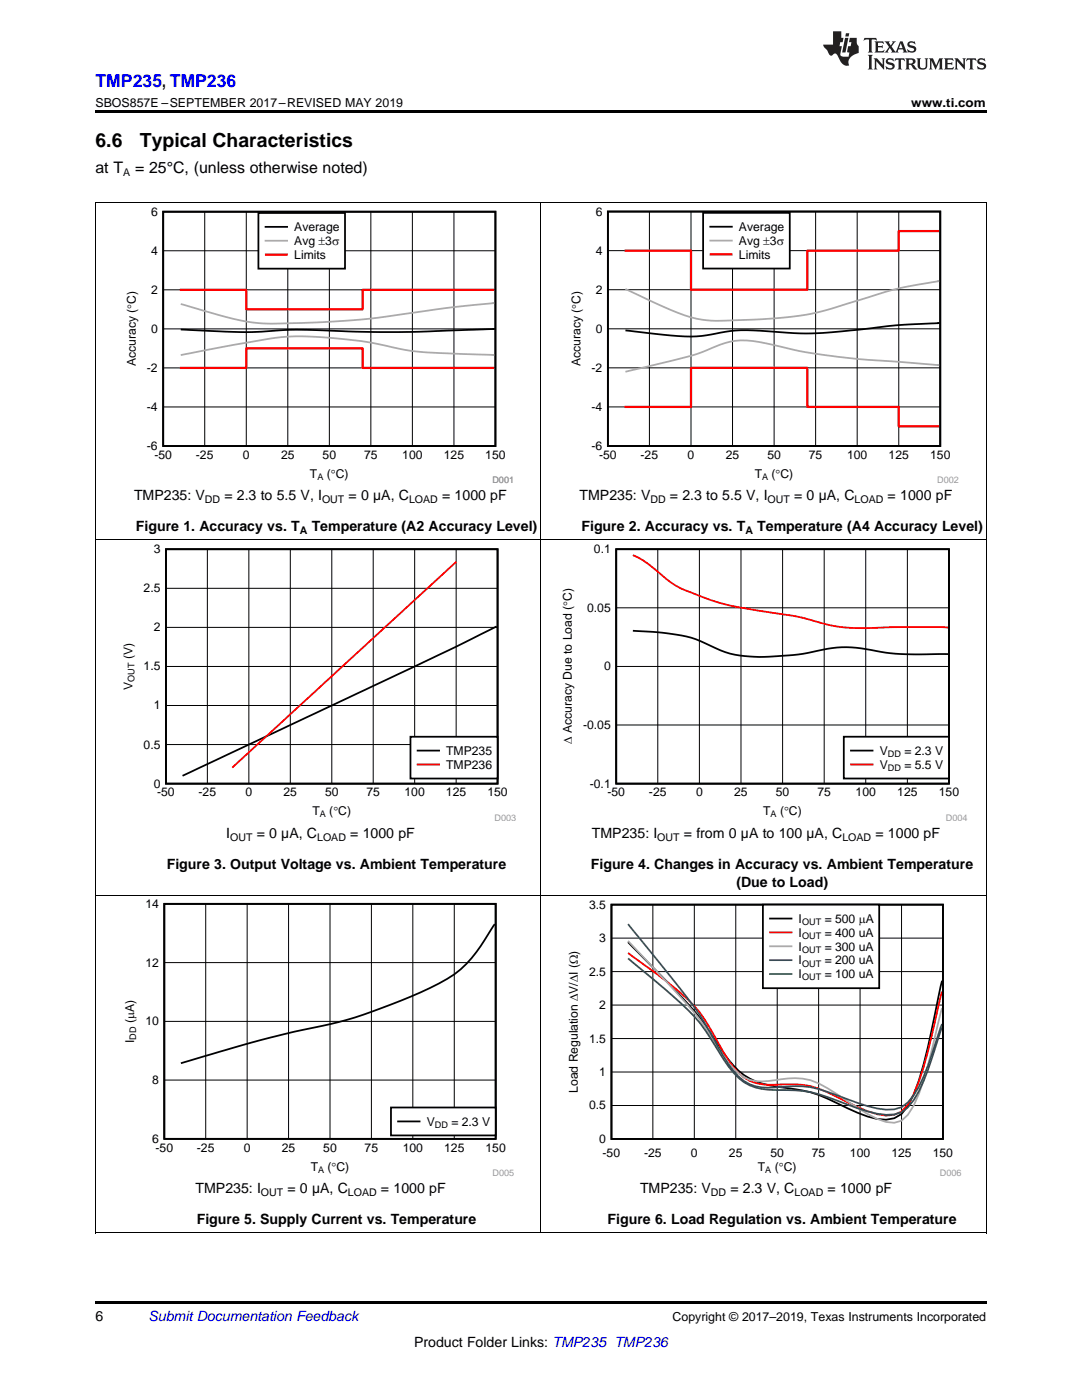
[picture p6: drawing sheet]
<svg xmlns="http://www.w3.org/2000/svg" width="216mm" height="279mm" viewBox="0 0 216 279" stroke-linecap="round" stroke-linejoin="round" font-family="sans-serif">
<path d="M19 246.1h.2zM196.7 246.1h.1zM19 259.7h177.8v.5h-177.8z" fill="#000"/>
<path d="M19.1 178.7v67.4M107.9 178.7v67.4M196.8 178.7v67.4M19 246h177.8" fill="none" stroke="#000" stroke-width=".2"/>
<path d="M24.4 179.4h78.2v55.3h-78.2z" fill-rule="evenodd" fill="#fff"/>
<path d="M32.8 180.4h66.1v46.9h-66.1zM98.7 184.4a57.2 57.2 0 0 1-5.6 8 28.1 28.1 0 0 1-9.2 5.6 96.8 96.8 0 0 1-22.5 7.3 277.6 277.6 0 0 0-25.3 6.9" fill="none" stroke="#000" stroke-width=".35"/>
<path d="M32.8 180.4h66.1v46.9h-66.1zM32.8 192.1h66.1M41 180.4v46.9M49.3 180.4v46.9M57.6 180.4v46.9M65.8 180.4v46.9M74.1 180.4v46.9M82.4 180.4v46.9M90.6 180.4v46.9M32.8 215.6h66.1M32.8 203.8h66.1" fill="none" stroke="#000" stroke-width=".2"/>
<path d="M78 221h20.9v5.6h-20.9z" fill-rule="evenodd" fill="#fff"/>
<path d="M78 221h20.9v5.6h-20.9zM79.4 223.8h4.3" fill="none" stroke="#000" stroke-width=".35"/>
<path d="M113 179.6h78.9v55.1h-78.9z" fill-rule="evenodd" fill="#fff"/>
<path d="M122 180.5h66.2v46.8h-66.2zM125.3 188l3.1 3.2a189.6 189.6 0 0 1 11.3 11.9l3.8 5.7a17.6 17.6 0 0 0 6.1 6.5 21.7 21.7 0 0 0 7.7 1.9 24.4 24.4 0 0 1 9.8 3 33.3 33.3 0 0 0 7.9 3.1 5.2 5.2 0 0 0 6.1-2.5 43.6 43.6 0 0 0 4.1-11.8l2.8-13.3" fill="none" stroke="#000" stroke-width=".35"/>
<g fill="none" stroke="#000" stroke-width=".2">
<path d="M122 193.9h66.2M122 187.2h66.2M130.3 180.5v46.8M138.5 180.5v46.8M146.8 180.5v46.8M155.1 180.5v46.8M163.3 180.5v46.8M171.6 180.5v46.8M179.9 180.5v46.8M122 213.9h66.2M122 207.3h66.2M122 200.6h66.2"/>
<path d="M122 220.6h66.2"/>
</g>
<path d="M125.3 190.2l.8 .6a100.7 100.7 0 0 1 12.4 10 54.2 54.2 0 0 1 5.9 9.3 13.6 13.6 0 0 0 5.2 5.6 16.9 16.9 0 0 0 7.7 .7 16 16 0 0 1 7.9 1.6l1.9 1a41.9 41.9 0 0 0 7.9 3.4 5.1 5.1 0 0 0 6.1-2 35.8 35.8 0 0 0 4.1-10.6l2.8-11.9" fill="none" stroke="#f00" stroke-width=".35"/>
<path d="M125.3 187.8l3.1 3.3a230.2 230.2 0 0 1 11.3 12.4l2.9 4.5a20 20 0 0 0 5.9 7 8.5 8.5 0 0 0 6.1 .6 13.6 13.6 0 0 1 10.6 1.6l1.9 1.2a63.3 63.3 0 0 0 7.9 4.9l1.8 .6 1.6 .2 1.5-.4 1.2-1.2a29.9 29.9 0 0 0 4.1-9.9l2.8-11.4" fill="none" stroke="#aaa" stroke-width=".35"/>
<path d="M125.3 184.4l3.1 3.8a276.9 276.9 0 0 1 11.3 14.4l2.9 5.1a23.3 23.3 0 0 0 5.9 8 10.6 10.6 0 0 0 7.4 1.2 20.1 20.1 0 0 1 11.2 1.7 41.9 41.9 0 0 0 9.7 2.9 5.4 5.4 0 0 0 5.5-2.9 51.4 51.4 0 0 0 4.9-12l.8-2.2" fill="none" stroke="#295c75" stroke-width=".35"/>
<path d="M125.3 191.3l1.9 1.5a134.8 134.8 0 0 1 11.3 10.1 61.6 61.6 0 0 1 5.9 8.6 11.4 11.4 0 0 0 6.4 5.6 35.5 35.5 0 0 0 7.9 .5 22.4 22.4 0 0 1 8.4 2.1 39.6 39.6 0 0 0 9.7 2.8 5.4 5.4 0 0 0 5.5-2.9 52.6 52.6 0 0 0 4.9-12.3l.8-2.3" fill="none" stroke="#286b49" stroke-width=".35"/>
<path d="M152.2 180.5h23.2v16.7h-23.2z" fill-rule="evenodd" fill="#fff"/>
<path d="M152.2 180.5h23.2v16.7h-23.2zM153.7 183.3h4.2" fill="none" stroke="#000" stroke-width=".35"/>
<path d="M153.7 186.1h4.2" fill="none" stroke="#f00" stroke-width=".35"/>
<path d="M153.7 188.9h4.2" fill="none" stroke="#aaa" stroke-width=".35"/>
<path d="M153.7 191.6h4.2" fill="none" stroke="#295c75" stroke-width=".35"/>
<path d="M153.7 194.4h4.2" fill="none" stroke="#286b49" stroke-width=".35"/>
<path d="M19.1 107.8v70.9M107.9 107.8v70.9M196.8 107.8v70.9M19 178.7h177.8" fill="none" stroke="#000" stroke-width=".2"/>
<path d="M24.1 108.6h78.9v55.2h-78.9z" fill-rule="evenodd" fill="#fff"/>
<path d="M33.1 109.6h66.2v46.8h-66.2zM99.1 125l-16.4 8-46.3 21.8" fill="none" stroke="#000" stroke-width=".35"/>
<g fill="none" stroke="#000" stroke-width=".2">
<path d="M33.1 117.4h66.2M41.4 109.6v46.8M49.7 109.6v46.8M57.9 109.6v46.8M66.2 109.6v46.8M74.5 109.6v46.8M82.7 109.6v46.8M91 109.6v46.8M99.3 109.6v46.8M99.3 109.6h-66.2v46.8h66.2M33.1 133h66.2M33.1 125.2h66.2"/>
<path d="M33.1 148.6h66.2M33.1 140.8h66.2"/>
</g>
<path d="M91 112.1l-44.7 41.1" fill="none" stroke="#f00" stroke-width=".35"/>
<path d="M81.9 147h17.4v8.4h-17.4z" fill-rule="evenodd" fill="#fff"/>
<path d="M81.9 147h17.4v8.4h-17.4zM83.3 149.8h4.3" fill="none" stroke="#000" stroke-width=".35"/>
<path d="M83.3 152.6h4.3" fill="none" stroke="#f00" stroke-width=".35"/>
<path d="M111.8 108.6h81.3v55.2h-81.3z" fill-rule="evenodd" fill="#fff"/>
<path d="M123 109.6h66.4v46.8h-66.4zM126.3 125.9l3.9 .2a28.5 28.5 0 0 1 12.6 3.2 21.4 21.4 0 0 0 10.6 1.8l1-.1a47.6 47.6 0 0 0 10.7-1.5 25.6 25.6 0 0 1 10.7 .6 81 81 0 0 0 13.4 .4" fill="none" stroke="#000" stroke-width=".35"/>
<path d="M123 109.6h66.3l.1 46.8h-66.4zM131.3 109.6v46.8M139.6 109.6v46.8M147.9 109.6v46.8M156.2 109.6v46.8M164.5 109.6v46.8M172.7 109.6v46.8M181.1 109.6v46.8M123 133h66.4M123 121.3h66.4M123 144.7h66.4" fill="none" stroke="#000" stroke-width=".2"/>
<path d="M126.3 110.8a24.1 24.1 0 0 1 6.8 4.8 28.4 28.4 0 0 0 7.7 3.8 73.1 73.1 0 0 0 14.6 3.1 49.6 49.6 0 0 1 9.7 2.2 43.4 43.4 0 0 0 12.6 .5h11.5" fill="none" stroke="#f00" stroke-width=".35"/>
<path d="M168.4 147h21v8.4h-21z" fill-rule="evenodd" fill="#fff"/>
<path d="M168.4 147h21v8.4h-21zM169.8 149.8h4.3" fill="none" stroke="#000" stroke-width=".35"/>
<path d="M169.8 152.6h4.3" fill="none" stroke="#f00" stroke-width=".35"/>
<path d="M19.1 40.4v67.4M107.9 40.4v67.4M196.8 40.4v67.4M19 107.8h177.8" fill="none" stroke="#000" stroke-width=".2"/>
<path d="M24.8 41.3h77.4v55.1h-77.4z" fill-rule="evenodd" fill="#fff"/>
<path d="M32.6 42.2h66.3v46.8h-66.3zM98.2 65.7h.5l-13.4 .4a305.8 305.8 0 0 1-25-.3h-2.3a103.7 103.7 0 0 1-18.9 .1l-3-.1" fill="none" stroke="#000" stroke-width=".35"/>
<g fill="none" stroke="#000" stroke-width=".2">
<path d="M32.6 57.8h66.3M32.6 50h66.3M40.9 42.2v46.8M49.1 42.2v46.8M57.4 42.2v46.8M65.7 42.2v46.8M74 42.2v46.8M82.3 42.2v46.8M90.6 42.2v46.8M32.6 73.4h66.3M32.6 65.6h66.3M32.6 89v-46.8h66.3v46.8"/>
<path d="M32.6 89h66.3M32.6 81.2h66.3"/>
</g>
<path d="M98.2 60.5h.5l-7.8 .7-6.4 .9a171.8 171.8 0 0 1-33.2 2.4 82.2 82.2 0 0 1-14.4-3.6l-.8-.2M98.2 70.8h.5l-4-.1a117.4 117.4 0 0 1-14.6-1 84.2 84.2 0 0 0-24.1-2.4l-9.5 1.5-10.4 2.1" fill="none" stroke="#aaa" stroke-width=".35"/>
<path d="M35.9 57.8h13.2v3.9h23.2v-3.9h26.4M35.9 73.4h13.2v-3.9h23.2v3.9h26.4" fill="none" stroke="#f00" stroke-width=".45"/>
<path d="M51.6 42.5h17.2v11.1h-17.2z" fill-rule="evenodd" fill="#fff"/>
<path d="M51.6 42.5h17.2v11.1h-17.2zM53 45.3h4.3" fill="none" stroke="#000" stroke-width=".35"/>
<path d="M53 48h4.3" fill="none" stroke="#aaa" stroke-width=".35"/>
<path d="M53.1 50.8h4.1" fill="none" stroke="#f00" stroke-width=".45"/>
<path d="M113.5 41.2h77.8v55.2h-77.8z" fill-rule="evenodd" fill="#fff"/>
<path d="M121.3 42.2h66.3v46.8h-66.3zM187 64.5h.4h-.1a132.7 132.7 0 0 0-16.7 1.4 75.3 75.3 0 0 1-19 .1 32.5 32.5 0 0 0-10.6 .9 50.5 50.5 0 0 1-13.1-.6l-3.1-.4" fill="none" stroke="#000" stroke-width=".35"/>
<g fill="none" stroke="#000" stroke-width=".2">
<path d="M121.3 42.2h66.3v46.8h-66.3zM121.3 57.8h66.3M121.3 50h66.3M129.6 42.2v46.8M137.9 42.2v46.8M146.2 42.2v46.8M154.5 42.2v46.8M162.7 42.2v46.8M171 42.2v46.8M179.3 42.2v46.8M121.3 73.4h66.3M121.3 65.6h66.3"/>
<path d="M121.3 81.2h66.3"/>
</g>
<path d="M187 56.2l.4-.1a81.4 81.4 0 0 0-16.8 4 58.8 58.8 0 0 1-20.3 3.7l-2.5 .1a27.8 27.8 0 0 1-11.1-1l-4.4-1.7-7.5-3.5M187 72.8l.4 .1-8.6-.7a134.8 134.8 0 0 1-21.8-2.7 31.3 31.3 0 0 0-10.3-1.5 39.2 39.2 0 0 0-7.7 2.7l-14.2 3.5" fill="none" stroke="#aaa" stroke-width=".35"/>
<path d="M187.4 46.1h-8.1v3.9h-18.2v7.8h-23.2v-7.8h-13.3M124.6 81.2h13.3v-7.8h23.2v7.8h18.2v3.9h8.1" fill="none" stroke="#f00" stroke-width=".45"/>
<path d="M140.3 42.5h17.3v11.1h-17.3z" fill-rule="evenodd" fill="#fff"/>
<path d="M140.3 42.5h17.3v11.1h-17.3zM141.7 45.2h4.3" fill="none" stroke="#000" stroke-width=".35"/>
<path d="M141.7 48h4.3" fill="none" stroke="#aaa" stroke-width=".35"/>
<path d="M141.8 50.8h4.1" fill="none" stroke="#f00" stroke-width=".45"/>
<path d="M19 40.4h177.8" fill="none" stroke="#000" stroke-width=".2"/>
<path d="M19 22h177.8v.5h-177.8z" fill="#000"/>
<g fill="#231f20">
<path d="M172.5 7.6l-.1 .5 .4-.2h.6v.1v2.1l-.2 .4h.9l-.2-.4v-2.1l.1-.1h.5l.5 .2-.2-.5zM174.5 8.3l.2 .3v1.5l-.2 .4h1.8l.2-.6a1.04 1.04 0 0 1-1.3 .2v-.7h.6l.3 .2v-.6l-.3 .2h-.6v-.6l.8-.1 .4 .3-.2-.5zM176.5 8.3l.9 1.1-.9 1.1h.8l-.2-.2 .4-.7 .5 .7-.2 .2h1.5l-.2-.2 .2-.4h.9l.1 .4-.2 .2h1l-.3-.3-.7-1.9h-.5l-.9 2-.8-1 .9-1h-.8l.1 .3-.4 .5-.3-.6 .1-.2zM179.7 8.6l.4 1h-.7zM181.3 8.4a.63 .63 0 0 0-.2 .7 .63 .63 0 0 0 .6 .4l.6 .2 .1 .2a.75 .75 0 0 1-.7 .4 .75 .75 0 0 1-.6-.5l.1 .7 .1-.1a1.11 1.11 0 0 0 1.5-.6 1.13 1.13 0 0 0-1.2-.8l-.1-.4a1.04 1.04 0 0 1 1.2 .2l-.2-.5-.2 .1-.4-.2zM173.2 10.9l.2 .4v2.2l-.2 .4h1l-.3-.4v-2.2l.3-.4zM174.3 11.6l.3 .4v1.5l-.3 .4h.8l-.2-.4v-1.3l1.5 1.7v-1.9l.2-.4h-.7l.2 .4v.9l-1.1-1.3zM177 11.8a.62 .62 0 0 0-.2 .7 .62 .62 0 0 0 .6 .4l.6 .1 .1 .3a.76 .76 0 0 1-.7 .3 .76 .76 0 0 1-.7-.4l.2 .7 .1-.1a1.11 1.11 0 0 0 1.5-.6 1.13 1.13 0 0 0-1.2-.8l-.1-.4a1.04 1.04 0 0 1 1.2 .2l-.2-.6-.2 .1-.5-.1zM178.7 11.6l-.2 .6a.61 .61 0 0 1 .8-.3v1.6l-.2 .4h.9l-.2-.4v-1.6a.63 .63 0 0 1 .7 .3l-.1-.6zM180.6 11.6l.3 .4v1.5l-.3 .4h1l-.2-.2-.1-.8 .6 .2a.76 .76 0 0 0 1.2 .7l-1-1a.58 .58 0 0 0 .6-.5 .58 .58 0 0 0-.5-.6zM181.4 11.9h.1a.45 .45 0 0 1 .5 .1 .45 .45 0 0 1 .1 .5l-.8 .2zM182.9 11.6l.2 .2a2.17 2.17 0 0 0 .3 1.9 .99 .99 0 0 0 1.6-.6v-1.1l.2-.4h-.7l.2 .2a1.92 1.92 0 0 1-.2 1.8 .6 .6 0 0 1-.9-.5v-1.1l.2-.4zM185.4 11.6l.2 .4v1.5l-.2 .4h.7l-.2-.4v-1.4l.8 1.8 .8-1.8v1.4l-.2 .4h.9l-.2-.4v-1.5l.2-.4h-.8l-.6 1.5-.6-1.5zM188.4 11.6l.2 .4v1.5l-.2 .4h1.8l.1-.6a1.04 1.04 0 0 1-1.2 .1v-.6h.5l.4 .2v-.6l-.4 .2h-.5v-.7h.8l.3 .3-.1-.6zM190.5 11.6l.2 .4v1.5l-.2 .4h.7l-.2-.4v-1.3l1.5 1.7v-1.9l.2-.4h-.7l.2 .4v.9l-1.1-1.3zM192.9 11.6l-.1 .6a.61 .61 0 0 1 .7-.3l.1 1.6-.3 .4h1l-.3-.4 .1-1.6a.63 .63 0 0 1 .7 .3l-.1-.6zM195.2 11.8a.62 .62 0 0 0-.2 .7 .62 .62 0 0 0 .6 .4l.6 .1 .1 .3a.76 .76 0 0 1-.7 .3 .76 .76 0 0 1-.6-.4l.1 .7 .1-.1a1.11 1.11 0 0 0 1.6-.6 1.13 1.13 0 0 0-1.3-.8l-.1-.4a1.04 1.04 0 0 1 1.2 .2l-.1-.6-.2 .1-.5-.1z"/>
<path d="M166.2 6.3v2.6h-1.9v.4l.8 .9a.91 .91 0 0 0 1 .8 .56 .56 0 0 1 .5-.3 .56 .56 0 0 1 .5 .3l.4 .8a1.53 1.53 0 0 0 1.9 1.2 1.54 1.54 0 0 1 1-2.1l.9-.3v-1.4a1.52 1.52 0 0 1-.4-1.6h-1.3l-.2 .8h.5l-.2 .8h-.5l-.1 1v.2l.4 .1-.2 .8a1.93 1.93 0 0 1-1.6-.3l.3-1.8h-.5l.2-.8h.4l.2-.8h-.4v-1.3zM168.6 7.6l-.6 2.9h.7l.6-2.9zM168.8 6.6l-.1 .7h.6l.2-.7z"/>
</g>
<g font-size="3.9">
<text x="19" y="29.3">6.6</text>
<text x="27.9" y="29.3">Typical Characteristics</text>
</g>
<text font-size="3.5" fill="#00f" x="19" y="17.3">TMP235, TMP236</text>
<g font-size="3.2">
<text x="19" y="34.4">at T</text>
<text x="27" y="34.4">= 25°C, (unless otherwise noted)</text>
</g>
<g font-size="2.8">
<text x="26.7" y="99.8">TMP235: V</text>
<text x="44.8" y="99.8">= 2.3 to 5.5 V, I</text>
<text x="69.6" y="99.8">= 0 µA, C</text>
<text x="88.2" y="99.8">= 1000 pF</text>
<text x="115.6" y="99.8">TMP235: V</text>
<text x="133.7" y="99.8">= 2.3 to 5.5 V, I</text>
<text x="158.5" y="99.8">= 0 µA, C</text>
<text x="177.1" y="99.8">= 1000 pF</text>
<text x="27.1" y="106">Figure 1. Accuracy vs. T</text>
<text x="62.2" y="106">Temperature (A2 Accuracy Level)</text>
<text x="116" y="106">Figure 2. Accuracy vs. T</text>
<text x="151.1" y="106">Temperature (A4 Accuracy Level)</text>
<text x="45.2" y="167.2">I</text>
<text x="51.2" y="167.2">= 0 µA, C</text>
<text x="69.9" y="167.2">= 1000 pF</text>
<text x="118.1" y="167.2">TMP235: I</text>
<text x="136.5" y="167.2">= from 0 µA to 100 µA, C</text>
<text x="174.7" y="167.2">= 1000 pF</text>
<text x="33.3" y="173.4">Figure 3. Output Voltage vs. Ambient Temperature</text>
<text x="117.9" y="173.4">Figure 4. Changes in Accuracy vs. Ambient Temperature</text>
<text x="146.9" y="177">(Due to Load)</text>
<text x="39" y="238.1">TMP235: I</text>
<text x="57.4" y="238.1">= 0 µA, C</text>
<text x="76" y="238.1">= 1000 pF</text>
<text x="127.7" y="238.1">TMP235: V</text>
<text x="145.7" y="238.1">= 2.3 V, C</text>
<text x="165.1" y="238.1">= 1000 pF</text>
<text x="39.3" y="244.3">Figure 5. Supply Current vs. Temperature</text>
<text x="121.2" y="244.3">Figure 6. Load Regulation vs. Ambient Temperature</text>
<text x="19" y="263.6">6</text>
<text x="82.6" y="268.9">Product Folder Links: TMP235 TMP236</text>
</g>
<text font-size="2.8" fill="#0000c8" x="29.6" y="263.6">Submit Documentation Feedback</text>
<g font-size="2.5">
<text x="19" y="21.4">SBOS857E –SEPTEMBER 2017–REVISED MAY 2019</text>
<text x="181.8" y="21.4">www.ti.com</text>
<text x="134.2" y="263.6">Copyright © 2017–2019, Texas Instruments Incorporated</text>
</g>
<g font-size="2.4">
<text x="30.1" y="43">6</text>
<text x="58.7" y="46.1">Average</text>
<text x="118.9" y="43">6</text>
<text x="147.5" y="46.1">Average</text>
<text x="30.1" y="50.8">4</text>
<text x="58.7" y="48.9">Avg r3</text>
<text x="58.7" y="51.7">Limits</text>
<text x="66.2" y="48.9">V</text>
<text x="118.9" y="50.8">4</text>
<text x="147.5" y="48.9">Avg r3</text>
<text x="147.5" y="51.6">Limits</text>
<text x="155" y="48.9">V</text>
<text x="30.1" y="58.6">2</text>
<text x="118.9" y="58.6">2</text>
<text x="30.1" y="66.4">0</text>
<text x="118.9" y="66.4">0</text>
<text x="27.1" y="73.1" transform="rotate(-90 27.1 73.1)">Accuracy (qC)</text>
<text x="29.3" y="74.2">-2</text>
<text x="115.8" y="73.1" transform="rotate(-90 115.8 73.1)">Accuracy (qC)</text>
<text x="118" y="74.2">-2</text>
<text x="29.3" y="82">-4</text>
<text x="118" y="82">-4</text>
<text x="29.3" y="89.8">-6</text>
<text x="118" y="89.8">-6</text>
<text x="30.8" y="91.6">-50</text>
<text x="39.1" y="91.6">-25</text>
<text x="48.5" y="91.6">0</text>
<text x="56.1" y="91.6">25</text>
<text x="61.8" y="95.4">T</text>
<text x="64.4" y="91.6">50</text>
<text x="65.2" y="95.4">(qC)</text>
<text x="72.6" y="91.6">75</text>
<text x="80.3" y="91.6">100</text>
<text x="88.6" y="91.6">125</text>
<text x="96.8" y="91.6">150</text>
<text x="119.5" y="91.6">-50</text>
<text x="127.8" y="91.6">-25</text>
<text x="137.2" y="91.6">0</text>
<text x="144.8" y="91.6">25</text>
<text x="150.6" y="95.4">T</text>
<text x="153.1" y="91.6">50</text>
<text x="154" y="95.4">(qC)</text>
<text x="161.4" y="91.6">75</text>
<text x="169" y="91.6">100</text>
<text x="177.3" y="91.6">125</text>
<text x="185.6" y="91.6">150</text>
<text x="30.7" y="110.4">3</text>
<text x="118.5" y="110.4">0.1</text>
<text x="28.7" y="118.2">2.5</text>
<text x="117.2" y="122.1">0.05</text>
<text x="26.4" y="131.5" transform="rotate(-90 26.4 131.5)">(V)</text>
<text x="30.7" y="126">2</text>
<text x="26.4" y="137.7" transform="rotate(-90 26.4 137.7)">V</text>
<text x="28.7" y="133.8">1.5</text>
<text x="120.5" y="133.8">0</text>
<text x="30.7" y="141.6">1</text>
<text x="28.7" y="149.4">0.5</text>
<text x="114.1" y="148.5" transform="rotate(-90 114.1 148.5)">' Accuracy Due to Load (qC)</text>
<text x="116.3" y="145.5">-0.05</text>
<text x="89" y="150.7">TMP235</text>
<text x="89" y="153.4">TMP236</text>
<text x="175.5" y="150.7">V</text>
<text x="175.5" y="153.4">V</text>
<text x="180.5" y="150.7">= 2.3 V</text>
<text x="180.5" y="153.4">= 5.5 V</text>
<text x="30.7" y="157.2">0</text>
<text x="31.3" y="159">-50</text>
<text x="39.6" y="159">-25</text>
<text x="49" y="159">0</text>
<text x="56.6" y="159">25</text>
<text x="64.9" y="159">50</text>
<text x="73.1" y="159">75</text>
<text x="80.7" y="159">100</text>
<text x="89" y="159">125</text>
<text x="97.3" y="159">150</text>
<text x="117.7" y="157.2">-0.1</text>
<text x="121.2" y="159">-50</text>
<text x="129.5" y="159">-25</text>
<text x="138.9" y="159">0</text>
<text x="146.5" y="159">25</text>
<text x="154.8" y="159">50</text>
<text x="163.1" y="159">75</text>
<text x="170.7" y="159">100</text>
<text x="179" y="159">125</text>
<text x="187.3" y="159">150</text>
<text x="62.3" y="162.7">T</text>
<text x="65.7" y="162.7">(qC)</text>
<text x="152.3" y="162.7">T</text>
<text x="155.7" y="162.7">(qC)</text>
<text x="29" y="181.2">14</text>
<text x="117.6" y="181.3">3.5</text>
<text x="159.4" y="184.2">I</text>
<text x="164.6" y="184.2">= 500 PA</text>
<text x="119.6" y="188">3</text>
<text x="159.4" y="186.9">I</text>
<text x="159.4" y="189.7">I</text>
<text x="164.6" y="186.9">= 400 uA</text>
<text x="164.6" y="189.7">= 300 uA</text>
<text x="29" y="192.9">12</text>
<text x="117.6" y="194.7">2.5</text>
<text x="159.4" y="192.5">I</text>
<text x="159.4" y="195.2">I</text>
<text x="164.6" y="192.5">= 200 uA</text>
<text x="164.6" y="195.2">= 100 uA</text>
<text x="119.6" y="201.4">2</text>
<text x="26.8" y="208.1" transform="rotate(-90 26.8 208.1)">I</text>
<text x="26.8" y="204.1" transform="rotate(-90 26.8 204.1)">(PA)</text>
<text x="29" y="204.6">10</text>
<text x="117.6" y="208.1">1.5</text>
<text x="119.6" y="214.7">1</text>
<text x="30.4" y="216.4">8</text>
<text x="115.3" y="218.1" transform="rotate(-90 115.3 218.1)">Load Regulation 'V/'I (:)</text>
<text x="117.6" y="221.4">0.5</text>
<text x="85.1" y="224.7">V</text>
<text x="90.1" y="224.7">= 2.3 V</text>
<text x="30.4" y="228.1">6</text>
<text x="31" y="229.9">-50</text>
<text x="39.3" y="229.9">-25</text>
<text x="48.6" y="229.9">0</text>
<text x="56.2" y="229.9">25</text>
<text x="62" y="233.6">T</text>
<text x="64.5" y="229.9">50</text>
<text x="65.3" y="233.6">(qC)</text>
<text x="72.8" y="229.9">75</text>
<text x="80.3" y="229.9">100</text>
<text x="88.6" y="229.9">125</text>
<text x="96.9" y="229.9">150</text>
<text x="119.6" y="228.1">0</text>
<text x="120.2" y="230.9">-50</text>
<text x="128.5" y="230.9">-25</text>
<text x="137.9" y="230.9">0</text>
<text x="145.5" y="230.9">25</text>
<text x="151.2" y="233.6">T</text>
<text x="153.7" y="230.9">50</text>
<text x="154.6" y="233.6">(qC)</text>
<text x="162" y="230.9">75</text>
<text x="169.6" y="230.9">100</text>
<text x="177.9" y="230.9">125</text>
<text x="186.1" y="230.9">150</text>
</g>
<g font-size="2.1">
<text x="24.6" y="35.1">A</text>
<text x="40.9" y="100.4">DD</text>
<text x="64.3" y="100.4">OUT</text>
<text x="81.6" y="100.4">LOAD</text>
<text x="129.8" y="100.4">DD</text>
<text x="153.2" y="100.4">OUT</text>
<text x="170.5" y="100.4">LOAD</text>
<text x="59.8" y="106.6">A</text>
<text x="148.7" y="106.6">A</text>
<text x="45.9" y="167.7">OUT</text>
<text x="63.3" y="167.7">LOAD</text>
<text x="131.2" y="167.7">OUT</text>
<text x="168.1" y="167.7">LOAD</text>
<text x="52.1" y="238.7">OUT</text>
<text x="69.4" y="238.7">LOAD</text>
<text x="141.9" y="238.7">DD</text>
<text x="158.5" y="238.7">LOAD</text>
</g>
<g font-size="1.8">
<text x="63.3" y="95.8">A</text>
<text x="152.1" y="95.8">A</text>
<text x="26.8" y="136.1" transform="rotate(-90 26.8 136.1)">OUT</text>
<text x="177.2" y="151.1">DD</text>
<text x="177.2" y="153.8">DD</text>
<text x="63.8" y="163.1">A</text>
<text x="153.8" y="163.1">A</text>
<text x="160" y="184.6">OUT</text>
<text x="160" y="187.4">OUT</text>
<text x="160" y="190.1">OUT</text>
<text x="160" y="192.9">OUT</text>
<text x="160" y="195.7">OUT</text>
<text x="27.2" y="207.5" transform="rotate(-90 27.2 207.5)">DD</text>
<text x="86.8" y="225.1">DD</text>
<text x="63.5" y="234.1">A</text>
<text x="152.7" y="234.1">A</text>
</g>
<g font-size="1.8" fill="#999">
<text x="98.2" y="96.4">D001</text>
<text x="187" y="96.4">D002</text>
<text x="98.7" y="163.8">D003</text>
<text x="188.7" y="163.8">D004</text>
<text x="98.3" y="234.7">D005</text>
<text x="187.5" y="234.7">D006</text>
</g>
</svg>
